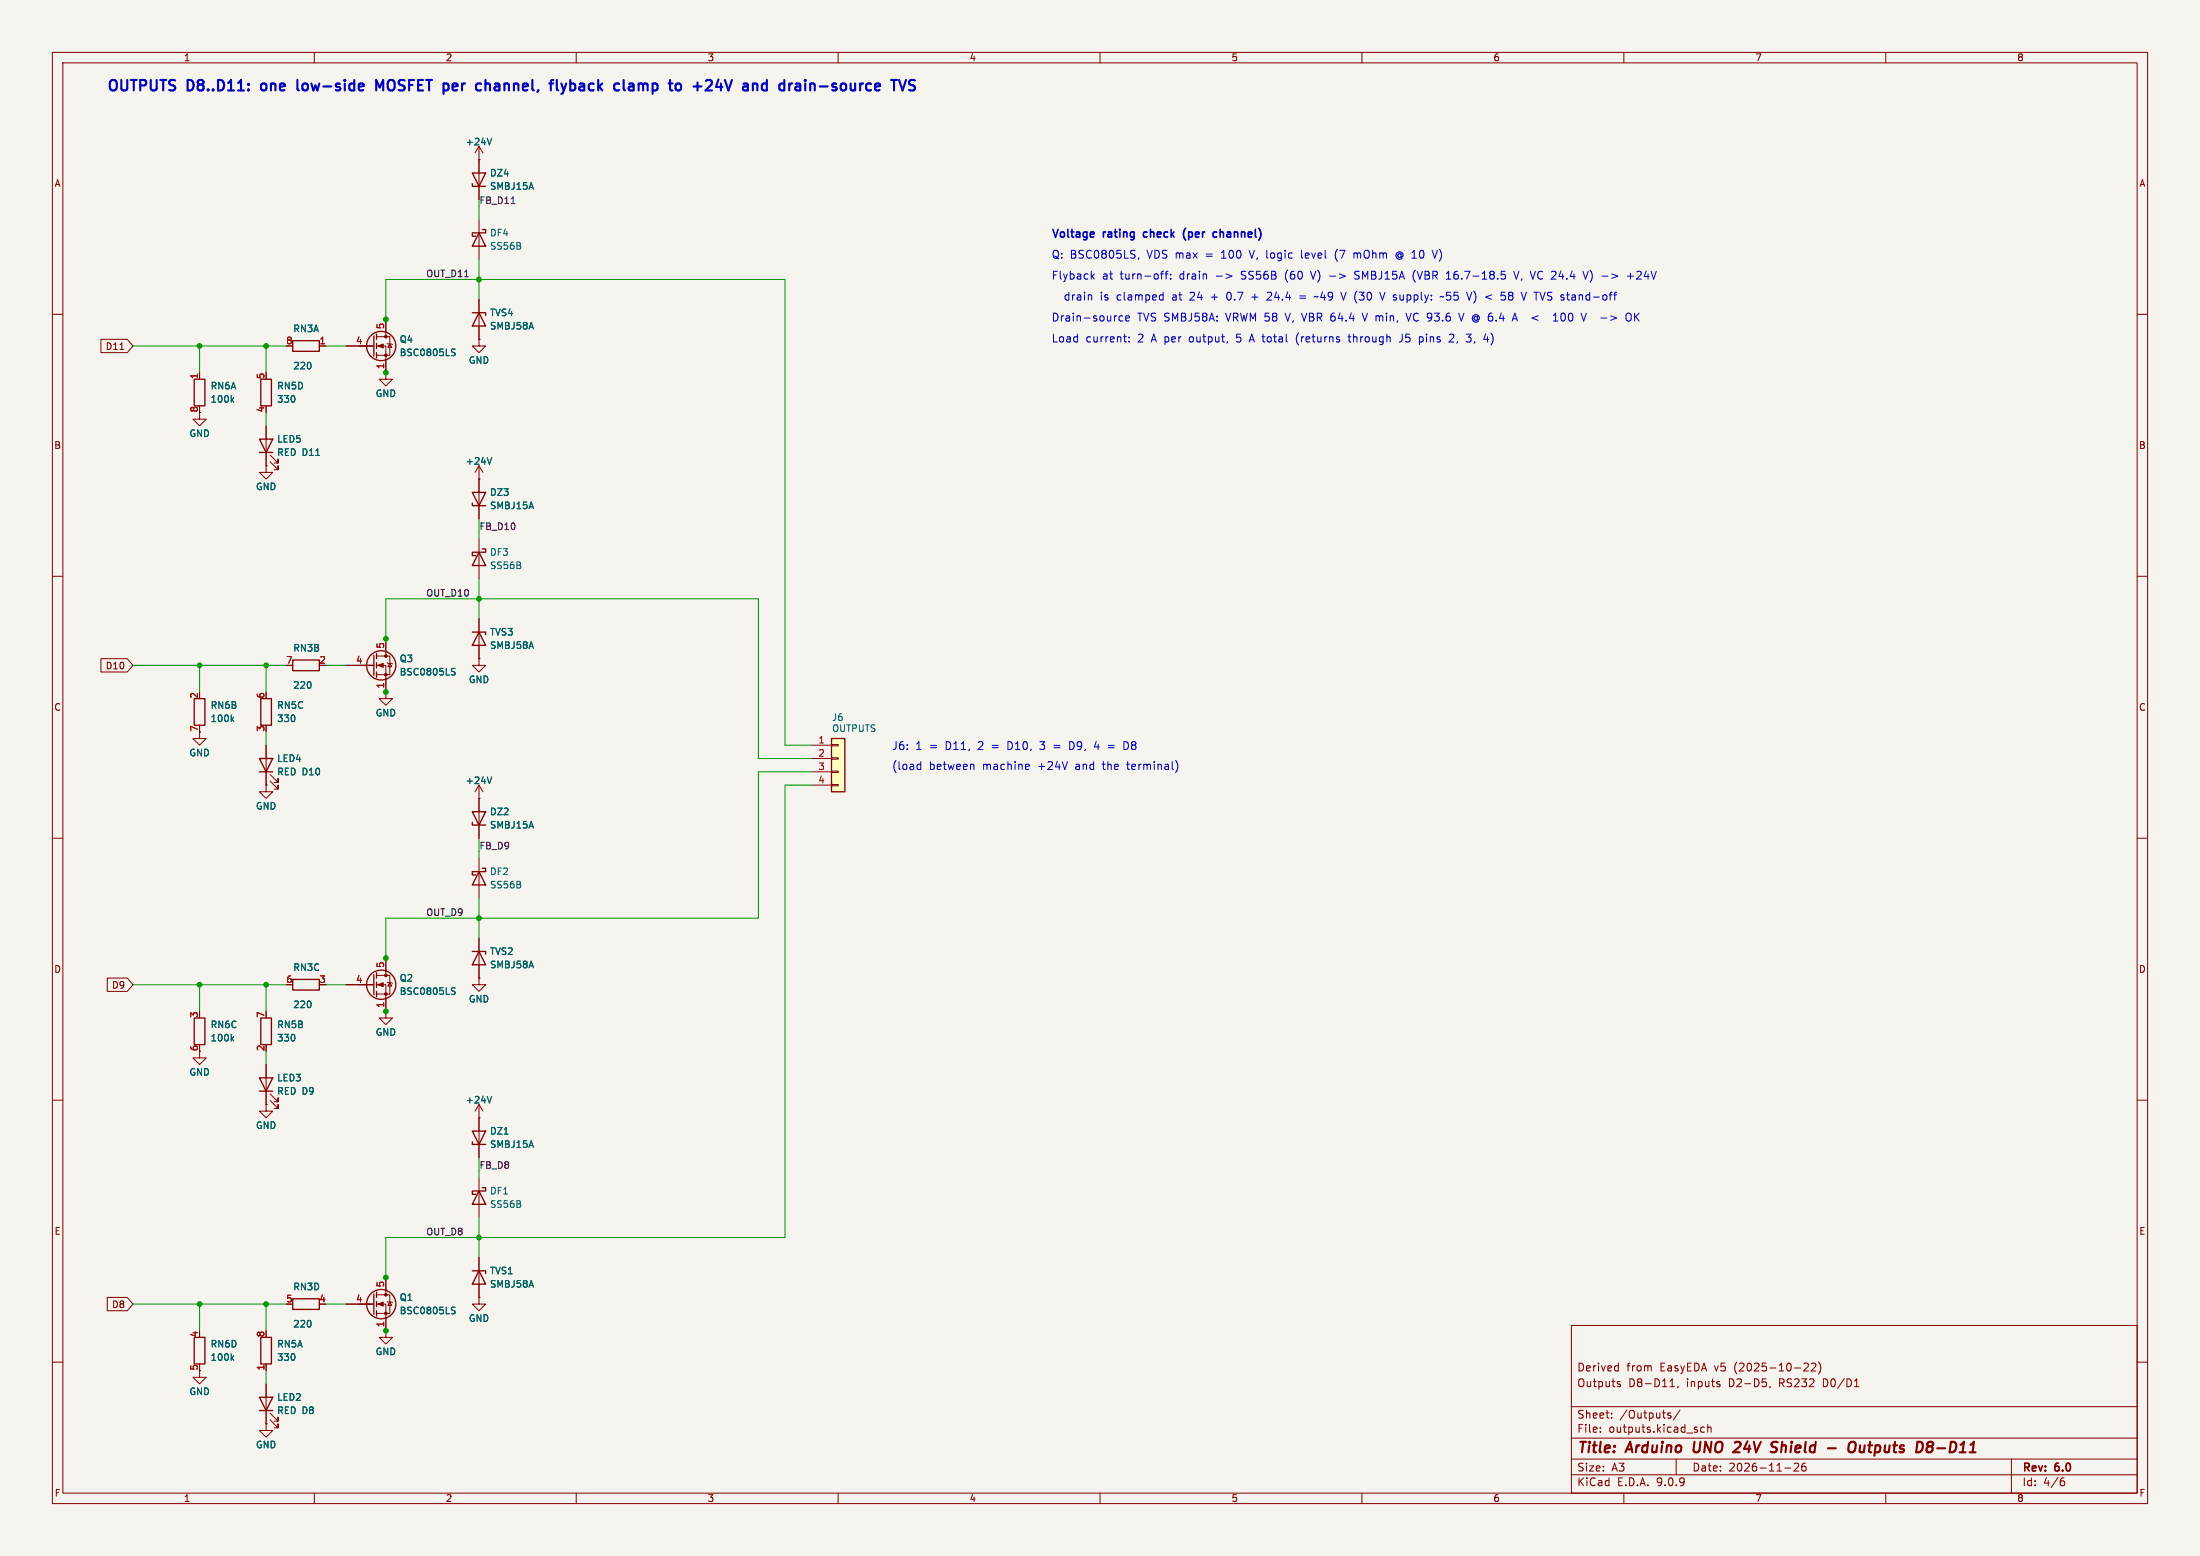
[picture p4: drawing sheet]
<svg xmlns="http://www.w3.org/2000/svg" width="420mm" height="297mm" viewBox="0 0 420 297" stroke-linecap="round" stroke-linejoin="round" font-family="sans-serif">
<path d="M0 0h420v297h-420z" fill="#f5f4ef" stroke="#f5f4ef" stroke-width=".19"/>
<g fill="none" stroke="#840000" stroke-width=".19">
<path d="M10 10h400v277h-400zM12 12h396v273h-396zM60 10v2M110 10v2M160 10v2M210 10v2M260 10v2M310 10v2M360 10v2M91.4 30.5h.1M91.4 27.9v10.2M91.4 27.9l-.7 1.3"/>
<path d="M91.4 27.9l.8 1.3M91.4 41.9v7.6M91.4 57.2v7.6M10 60h2M38.1 78.7v1.3h1.3l-1.3 1.3-1.3-1.3h1.3M38.1 71.1v1.3M61 66h1.2M66 66h5.4M71.9 64.3h2.5v3.5h-2.5M71.9 66h1.8v5.1M73.7 71.1v1.3h1.2l-1.2 1.3-1.3-1.3h1.3M73.7 71.1h.1"/>
<path d="M73.7 61v3.3M73.9 65.5l1 .3M74.4 65.7l.4 .6h-.8zM91.4 64.8v1.2h1.3l-1.3 1.3-1.2-1.3h1.2M91.4 64.8h.1M408 60h2M50.8 88.9v1.3h1.3l-1.3 1.2-1.3-1.2h1.3M50.8 88.9h.1M50.8 81.3v7.6M51.6 88.1l1.5 1.6v-.8v.8h-.8M51.6 86.9l1.5 1.5v-.8v.8h-.8M91.4 91.4h.1"/>
<path d="M91.4 88.9l-.7 1.3M91.4 88.9l.8 1.3M91.4 88.9v10.2M10 110h2M91.4 102.9v7.6M91.4 118.1v7.6M408 110h2M38.1 139.7v1.3h1.3l-1.3 1.2-1.3-1.2h1.3M66 127h5.4M71.9 125.2h2.5v3.6h-2.5M71.9 127h1.8v5.1M73.7 132.1v1.3h1.2l-1.2 1.2-1.3-1.2h1.3"/>
<path d="M73.7 132.1h.1M73.7 121.9v3.3M73.9 126.5l1 .2M74.4 126.6l.4 .7h-.8zM91.4 125.7v1.3h1.3l-1.3 1.3-1.2-1.3h1.2M91.4 125.7h.1M10 160h2M50.8 149.9v1.2h1.3l-1.3 1.3-1.3-1.3h1.3M50.8 149.9h.1M50.8 142.2v7.7M51.6 149.1l1.5 1.5v-.7v.7h-.8M51.6 147.8l1.5 1.6v-.8v.8h-.8"/>
<path d="M91.4 152.4h.1M91.4 149.9v10.1M91.4 149.9l-.7 1.2M91.4 149.9l.8 1.2M408 160h2M91.4 163.8v7.7M91.4 179.1v7.6M66 188h5.4M71.9 186.2h2.5v3.5h-2.5M71.9 188h1.8v5M73.7 193v1.3h1.2l-1.2 1.3-1.3-1.3h1.3M73.7 193h.1"/>
<path d="M73.7 182.9v3.3M73.9 187.5l1 .2M74.4 187.6l.4 .6h-.8zM91.4 186.7v1.3h1.3l-1.3 1.2-1.2-1.2h1.2M91.4 186.7h.1M10 210h2M38.1 200.7v1.2h1.3l-1.3 1.3-1.3-1.3h1.3M50.8 210.8v1.3h1.3l-1.3 1.3-1.3-1.3h1.3M50.8 210.8h.1M50.8 203.2v7.6M51.6 210.1l1.5 1.5v-.8v.8h-.8M51.6 208.8l1.5 1.5v-.7v.7h-.8"/>
<path d="M91.4 213.4h.1M91.4 210.8v10.2M91.4 210.8l-.7 1.3M91.4 210.8l.8 1.3M408 210h2M91.4 224.8v7.6M66 248.9h5.4M71.9 247.1h2.5v3.6h-2.5M71.9 248.9h1.8v5.1M73.7 254v1.3h1.2l-1.2 1.2-1.3-1.2h1.3M73.7 254h.1M73.7 243.8v3.3"/>
<path d="M73.9 248.4l1 .3M74.4 248.5l.4 .7h-.8zM91.4 247.6v1.3h1.3l-1.3 1.3-1.2-1.3h1.2M91.4 247.6h.1M91.4 240v7.6M300 253h108v32h-108zM347.2 260a1.72 1.72 0 0 1 0 2.3M10 260h2M38.1 261.6v1.3h1.3l-1.3 1.3-1.3-1.3h1.3M50.8 271.8v1.2h1.3l-1.3 1.3-1.3-1.3h1.3M50.8 271.8h.1M50.8 260.3v1.3"/>
<path d="M50.8 264.2v7.6M51.6 271l1.5 1.5v-.7v.7h-.8M51.6 269.7l1.5 1.6v-.8v.8h-.8M300 278.5h108M300 274.5h108M300 268.5h108M305.5 273.2v.2M305.5 272.5v.1M307.7 270.5v.2M307.7 269.8v.1M308.5 260.7l.4 .1M308.9 264.2l.4 .1 .1 .2-.2 .2h-.3"/>
<path d="M308.9 263.7l.4 .1M308.9 260.2v1.5M308.9 261.6l-.4 .1M318.4 270.1l.5 .2 .1 .2-.2 .2-.4-.1M318.4 269.8h.5M318.8 264.7h.9M319.1 263.4l.1-.2v1.5M320 278.5v3M320.4 264.6l-.2 .3M320.7 269.1l-1.3 1.9M325.4 272.5l-.5-.1-.2 .3 .1 .6h.6M326 272.5l.2-.1 .4 .1 .1 .9"/>
<path d="M326 271.9v1.5M328.2 264.2l.2 .2-.2 .3M328.2 263.7l.1 .1M337.9 264.6l-.1 .3M342.5 279.4l.6-.1 .2 .1 .1 .3-1 1.1h1M344.4 260.3l.5-.1 .3 .1v.3l-.9 1.1h.9M344.7 279.3a.59 .59 0 0 0-.8 .6v.6l.2 .2 .4 .1 .2-.2 .1-.5-.1-.2h-.5l-.3 .2M345.8 260.3l.6-.1 .2 .1 .1 .3-1 1.1h1M354 264.7h.9M384 278.5v6.5M408 260h2M60 285v2"/>
<path d="M110 285v2M160 285v2M210 285v2M260 285v2M300 281.5h108M310 285v2M340.7 280.2h1.2M360 285v2M393.6 282.7h.4l.2 .2-.1 .5-.5 .2M394 282.1l-.4 .1"/>
</g>
<path d="M323.5 275.2l-.2 1.6 .3 .4M332 275.2l-.7 .1M332.1 276.1l-1.2 1.1h1.2M338.6 275.2l.8 .1M338.9 276.3h.2a.46 .46 0 0 1-.1 .8M349 276.4h1.5M352.8 276.5l.1-.6a.71 .71 0 0 1 .5-.7 .71 .71 0 0 1 .8 .3l-.2 1.4M355.1 275.9v1.2a.57 .57 0 0 0 .7-.1M356 275.9l-.2 1.3M368.3 275.2h.4l.3 .2v.3l-.4 .4 .3 .2a.67 .67 0 0 1-.4 .9M369.8 276.4h1.5" fill="none" stroke="#840000" stroke-width=".4"/>
<g fill="none" stroke="#840000" stroke-width=".25">
<path d="M90.2 35.1v.5h2.5M90.2 33h2.5l-1.3 2.6zM90.2 59.7h2.5v.5M91.4 59.7l1.3 2.5h-2.5zM91.4 44.5l1.3 2.5h-2.5zM92.1 43.8h.6v.7h-2.5v.6h.6M37.1 72.4h2v5.1h-2zM49.8 72.4h2v5.1h-2zM55.9 65h5.1v2.1h-5.1zM71.4 64.1v3.8M71.9 63.8v1M71.9 65.5v1"/>
<path d="M71.9 67.3v1M49.5 83.8h2.6l-1.3 2.6zM49.5 86.4h2.6M90.2 96v.5h2.5M90.2 94h2.5l-1.3 2.5zM91.4 105.4l1.3 2.6h-2.5zM92.1 104.8h.6v.6h-2.5v.6h.6M37.1 133.4h2v5h-2zM49.8 133.4h2v5h-2zM55.9 126h5.1v2h-5.1zM71.4 125.1v3.8M71.9 124.7v1"/>
<path d="M71.9 126.5v1M71.9 128.3v1M90.2 120.7h2.5v.5M91.4 120.7l1.3 2.5h-2.5zM49.5 144.8h2.6l-1.3 2.5zM49.5 147.3h2.6M90.2 157v.5h2.5M90.2 154.9h2.5l-1.3 2.6zM91.4 166.4l1.3 2.5h-2.5zM92.1 165.7h.6v.7h-2.5v.6h.6M37.1 194.3h2v5.1h-2zM49.8 194.3h2v5.1h-2z"/>
<path d="M55.9 186.9h5.1v2.1h-5.1zM71.4 186.1v3.8M71.9 185.7v1M71.9 187.5v1M71.9 189.2v1M90.2 181.6h2.5v.5M91.4 181.6l1.3 2.6h-2.5zM49.5 205.7h2.6l-1.3 2.6zM49.5 208.3h2.6M90.2 217.9v.5h2.5M90.2 215.9h2.5l-1.3 2.5zM91.4 227.3l1.3 2.6h-2.5z"/>
<path d="M92.1 226.7h.6v.6h-2.5v.7h.6M37.1 255.3h2v5h-2zM49.8 255.3h2v5h-2zM55.9 247.9h5.1v2h-5.1zM71.4 247v3.8M71.9 246.6v1M71.9 248.4v1M71.9 250.2v1M90.2 242.6h2.5v.5M91.4 242.6l1.3 2.5h-2.5zM49.5 266.7h2.6l-1.3 2.5zM49.5 269.2h2.6"/>
<circle cx="72.8" cy="66" r="2.79"/>
<circle cx="72.8" cy="127" r="2.79"/>
<circle cx="72.8" cy="188" r="2.79"/>
<circle cx="72.8" cy="248.9" r="2.79"/>
</g>
<g fill="none" stroke="#006464" stroke-width=".19">
<path d="M93.9 26.4l-.5 1.3M44.3 76.3l.3 .5M44.6 75.9l-.5 .5M86.4 67.2l.4 .1 .1 .3-.2 .3h-.3M86.4 66.6l.5 .1M93.9 87.3l-.5 1.3M44.3 137.3l.3 .4M44.6 136.9l-.5 .5M86.4 128.2l.4 .1 .1 .3-.2 .2h-.3M86.4 127.6h.5M93.9 148.3l-.5 1.3M44.3 198.2l.3 .5"/>
<path d="M44.6 197.9l-.5 .4M86.4 189.1l.4 .2 .1 .3-.2 .2h-.3M86.4 188.5l.5 .1M93.9 209.3l-.5 1.2M44.3 259.2l.3 .5M44.6 258.8l-.5 .5M86.4 250.1l.4 .1 .1 .3-.2 .3h-.3M86.4 249.5l.5 .1"/>
</g>
<g fill="#840000" stroke="#840000" stroke-width=".19">
<path d="M72.1 66l1.1-.3v.7z"/>
<path d="M72.1 188l1.1-.4v.7z"/>
<path d="M72.1 127l1.1-.4v.8z"/>
<path d="M72.1 248.9l1.1-.4v.8z"/>
<circle cx="73.7" cy="64.3" r=".25"/>
<circle cx="73.7" cy="67.8" r=".25"/>
<circle cx="73.7" cy="186.2" r=".25"/>
<circle cx="73.7" cy="189.7" r=".25"/>
<circle cx="73.7" cy="125.2" r=".25"/>
<circle cx="73.7" cy="128.8" r=".25"/>
<circle cx="73.7" cy="247.1" r=".25"/>
<circle cx="73.7" cy="250.7" r=".25"/>
</g>
<path d="M158.7 141h2.6v10.1h-2.6z" fill="#ffffc2"/>
<path d="M158.7 141h2.6v10.1h-2.6z" fill="none" stroke="#840000" stroke-width=".25"/>
<g fill="none" stroke="#840000" stroke-width=".19">
<path d="M91.4 30.5h.1M91.4 30.5v2.5M91.4 35.6v2.5M91.4 57.2v2.5M19.3 64.8h5l1.1 1.2-1.1 1.3h-5zM22.9 66.7h.7M38.1 71.1v1.3M61 66h1.2M66 66h5.1M73.7 71.1h.1M73.7 61v2.5M73.7 68.6v2.5"/>
<path d="M91.4 64.8h.1M91.4 62.2v2.6M50.8 88.9h.1M50.8 81.3v2.5M50.8 86.4v2.5M91.4 91.4h.1M91.4 91.4v2.6M91.4 96.5v2.6M91.4 118.1v2.6M19.3 125.7h5l1.1 1.3-1.1 1.3h-5zM66 127h5.1M73.7 132.1h.1"/>
<path d="M73.7 121.9v2.6M73.7 129.5v2.6M91.4 125.7h.1M91.4 123.2v2.5M50.8 149.9h.1M50.8 142.2v2.6M50.8 147.3v2.6M91.4 152.4h.1M91.4 152.4v2.5M91.4 157.5v2.5M154.9 142.2h3.8M154.9 144.8h3.8"/>
<path d="M154.9 147.3h3.8M154.9 149.9h3.8M158.7 142.1h1.3v.3h-1.3zM158.7 144.7h1.3v.2h-1.3zM158.7 147.2h1.3v.2h-1.3zM158.7 149.7h1.3v.3h-1.3zM91.4 179.1v2.5M20.5 186.7h3.8l1.1 1.3-1.1 1.2h-3.8zM66 188h5.1M73.7 193h.1M73.7 182.9v2.5M73.7 190.5v2.5"/>
<path d="M91.4 186.7h.1M91.4 184.2v2.5M50.8 210.8h.1M50.8 203.2v2.5M50.8 208.3v2.5M91.4 213.4h.1M91.4 213.4v2.5M91.4 218.4v2.6M20.5 247.6h3.8l1.1 1.3-1.1 1.3h-3.8zM66 248.9h5.1M73.7 254h.1M73.7 243.8v2.6"/>
<path d="M73.7 251.5v2.5M91.4 247.6h.1M91.4 240v2.6M91.4 245.1v2.5M50.8 271.8h.1M50.8 260.3v1.3M50.8 264.2v2.5M50.8 269.2v2.6"/>
</g>
<path d="M97.6 38.9h.7" fill="none" stroke="#0f0f0f" stroke-width=".19"/>
<g fill="none" stroke="#009600" stroke-width=".19">
<path d="M91.4 39.4v2.5M91.4 49.5v7.7M25.4 66h29.2M38.1 66v5.1M50.8 66v5.1M50.8 78.7v2.6M62.2 66h3.8M73.7 61v-7.7h76.2v88.9h5M91.4 99.1v3.8M91.4 110.5v7.6M25.4 127h29.2M38.1 127v5.1"/>
<path d="M50.8 127v5.1M50.8 139.7v2.5M62.2 127h3.8M73.7 121.9v-7.6h71.1v30.5h10.1M154.9 149.9h-5v86.3h-76.2v7.6M154.9 147.3h-10.1v28h-71.1v7.6M91.4 160v3.8M91.4 171.5v7.6M25.4 188h29.2M38.1 188v5M50.8 188v5M62.2 188h3.8"/>
<path d="M50.8 200.7v2.5M91.4 221v3.8M91.4 232.4v7.6M25.4 248.9h29.2M38.1 248.9v5.1M50.8 248.9v5.1M62.2 248.9h3.8M50.8 261.6v2.6"/>
</g>
<g fill="none" stroke="#0000c2" stroke-width=".19">
<path d="M208.5 52.7l.4 .6M208.9 52.3l-.6 .5M217.4 49.2l-.1 .3M221.5 52.3h.6M221.9 56.3h.1M222 55.8v1.5M222 57.2l-.1 .1M222.1 51.8l-.3 .2v1.3M222.4 52.3h.6M223 51.8l-.4 .2v1.3M223.5 53.1v.2M223.5 52.3v.2"/>
<path d="M232.2 52.7h1.1M234 52.3l1.2 .4-1.2 .4M234.5 55.8a.94 .94 0 0 0 0 1.5M238.5 47.8l.5 1.5M239 56.7h1.1M242.5 55.8l-.6 .1M242.7 56.4l-.9 .9h1M248.1 56.5h1.2M248.1 56.9h1.2M248.5 47.8v1.3l.2 .2M250.2 51.8l.5 1.5M251.1 56.6l.3 .1 .2-.1"/>
<path d="M253.8 52.7h1.2M255.3 47.6a1.72 1.72 0 0 0 0 2.2M257 55.8l-.5 1.5M258.5 48.3v1M258.6 53.2l.6 .1M259 48.3h-.3l-.2 .1M259.3 51.8h-.4l-.3 .3 .2 .3 .4 .2M260 59.8l.5 1.5M264.4 55.8l-.5 1.5M267.4 48.5a.36 .36 0 0 0-.5 0 .36 .36 0 0 0 0 .5 .36 .36 0 0 0 .5 .1M267.5 48.1a.71 .71 0 0 0-1 .7 .71 .71 0 0 0 1 .6M268.4 59.8l.5 1.5 .5-1.5"/>
<path d="M270.2 51.6a1.72 1.72 0 0 0 0 2.2M274.4 47.8l-.5 1.5M275.1 56.6l.3 .1 .2-.1M276.1 53.3h.9M276.1 57.1l.2 .2 .5-.1M276.4 52l.1-.2v1.5M276.9 55.8h-.7l-.1 .7 .2-.2 .5 .1M278.5 59.8l.5 1.5 .5-1.5M281.4 55.6a1.76 1.76 0 0 1 0 2.2M286.6 51.8h.7M286.8 52.3h.3l.3 .3-.1 .6-.5 .1M288 57l.3 .3 .4-.1"/>
<path d="M288 56.1l.3 .3M288.3 56.4h.2M288.3 56.4l-.3 .3M288.5 56.4l.2 .1M288.7 55.8h-.4l-.3 .3M288.7 56.3l-.2 .1M289 51.8l.5 1.5 .5-1.5M289.2 59.8l.5 1.5M298.7 59.9l-.2-.1a.8 .8 0 0 0-.5 .7 .8 .8 0 0 0 .5 .8l.2-.2M303.2 51.8l-.5 1.5M303.5 51.6h.1M303.6 53.8h-.1"/>
<path d="M310.7 52.7h1.1M311 59.8h.2a.96 .96 0 0 1-.2 1.5M311.3 52.1v1.2M312 59.8v1.5M312.9 59.8l-.9 .8M214.3 60.3h-.4l-.3 .3 .2 .6h.5M214.5 64.3h.5M214.8 65.2l.2 .1M214.9 60.8l.7-.2-.1-.3h-.4l-.2 .2 .1 .7h.5M215.5 65.1v.2M215.5 64.3v.2M238.6 64.8h.7"/>
<path d="M239 63.8l-.5 1.5M247.9 63.6a1.72 1.72 0 0 0 0 2.2M257.3 64.3h.6M257.5 63.8v1.3l.4 .2M267.7 63.8v1a.48 .48 0 0 1-.6 .5M271.1 64.3h.3l.3 .3-.1 .5-.5 .2M276.8 63.8h.5l.2 .1v.3l-.9 1.1h.9M279.9 63.8h.9l-.5 .5M280.5 64.3l.3 .3v.4l-.3 .3M283.3 64.8h.9M288.8 60.8h.7M293.6 60.3l-1.1 .4 1.1 .4"/>
<path d="M296.5 61.3h.9M296.5 60.2l.5-.4v1.5M307.5 60.3l1.1 .4-1.1 .4M312.3 60.4l.6 .9M175.4 145.9h.4M175.8 145.4v1.5M175.8 146.8l-.4 .1M185.7 145.9l.2 .2v.8M196 145.9h.4l.1 .3-.7 .2M196.4 146.8l-.4 .1M198.5 141.6h.9M198.5 142.9l.2 .2"/>
<path d="M201.2 142.3h1.2M201.2 142.7h1.2M204.8 141.6h-.6v1.5l.6-.1M209.3 141.5l-.4 1.1h1M211.6 142.3h1.1M211.6 142.7h1.1M214.6 141.6a.76 .76 0 0 1 .8 .7 .76 .76 0 0 1-.8 .8zM224.4 145.2a1.72 1.72 0 0 1 0 2.2"/>
</g>
<path d="M218.4 44.4v.7M226.4 43.6a1.72 1.72 0 0 0 0 2.2M231.7 45.2h.6M231.7 44.3h.6" fill="none" stroke="#0000c2" stroke-width=".3"/>
<g fill="none" stroke="#0000c2" stroke-width=".4">
<path d="M49.9 16.1v1M56.8 15.3v1.7l.3 .3M71.8 17.3v-2l.7 1.4 .7-1.4v2M86.7 15.9l.5 .1M87.2 17.2l-.5 .1M87.3 16.4l-.9 .2M93 15.9h.2l.3 .3v1.1M107.2 15.9l.4 1.4M107.6 17.3l-.2 .4-.2 .2M108.1 15.9l-.5 1.4M108.9 17.2l.5 .1M108.9 15.3v2"/>
<path d="M109.4 15.9l-.5 .1M120.3 15.9h.4l.3 .3v1.1M121 17.2l-.7 .1M121 16.4l-.7 .1M121.9 15.9v1.4M122.2 15.9l-.3 .2M132.4 16.5h1.5M133.2 15.7v1.6M136.7 16.6h1.2M138.4 15.3l.7 2M149.2 15.9l-.4 .4v.6l.4 .4M156.5 16.5h1.5"/>
</g>
<g fill="none" stroke="#006464" stroke-width=".19">
<path d="M93.9 26.4l-.5 1.3M44.3 76.3l.3 .5M44.6 75.9l-.5 .5M86.4 67.2l.4 .1 .1 .3-.2 .3h-.3M86.4 66.6l.5 .1M93.9 87.3l-.5 1.3M44.3 137.3l.3 .4M44.6 136.9l-.5 .5M86.4 128.2l.4 .1 .1 .3-.2 .2h-.3M86.4 127.6h.5M93.9 148.3l-.5 1.3M44.3 198.2l.3 .5"/>
<path d="M44.6 197.9l-.5 .4M86.4 189.1l.4 .2 .1 .3-.2 .2h-.3M86.4 188.5l.5 .1M93.9 209.3l-.5 1.2M44.3 259.2l.3 .5M44.6 258.8l-.5 .5M86.4 250.1l.4 .1 .1 .3-.2 .3h-.3M86.4 249.5l.5 .1"/>
</g>
<g fill="#009600" stroke="#009600" stroke-width=".19">
<circle cx="91.4" cy="175.3" r=".46"/>
<circle cx="73.7" cy="182.9" r=".46"/>
<circle cx="91.4" cy="236.2" r=".46"/>
<circle cx="38.1" cy="188" r=".46"/>
<circle cx="38.1" cy="248.9" r=".46"/>
<circle cx="73.7" cy="254" r=".46"/>
<circle cx="73.7" cy="243.8" r=".46"/>
<circle cx="73.7" cy="193" r=".46"/>
<circle cx="50.8" cy="188" r=".46"/>
<circle cx="50.8" cy="248.9" r=".46"/>
<circle cx="91.4" cy="53.3" r=".46"/>
<circle cx="38.1" cy="66" r=".46"/>
<circle cx="50.8" cy="66" r=".46"/>
<circle cx="73.7" cy="61" r=".46"/>
<circle cx="73.7" cy="71.1" r=".46"/>
<circle cx="38.1" cy="127" r=".46"/>
<circle cx="50.8" cy="127" r=".46"/>
<circle cx="73.7" cy="121.9" r=".46"/>
<circle cx="73.7" cy="132.1" r=".46"/>
<circle cx="91.4" cy="114.3" r=".46"/>
</g>
<g font-size="2.8" fill="#0000c2">
<text x="20.3" y="17.5">OUTPUTS</text>
<text x="35.9" y="17.5">D8..D11:</text>
<text x="50.8" y="17.5">one</text>
<text x="58.4" y="17.5">low-side</text>
<text x="74.3" y="17.5">MOSFET</text>
<text x="87.9" y="17.5">per</text>
<text x="95" y="17.5">channel,</text>
<text x="110" y="17.5">flyback</text>
<text x="123" y="17.5">clamp</text>
<text x="134.4" y="17.5">to</text>
<text x="139.7" y="17.5">+24V</text>
<text x="150" y="17.5">and</text>
<text x="157.7" y="17.5">drain-source</text>
</g>
<g font-size="2.8" fill="#840000">
<text x="301" y="277.9">Title:</text>
<text x="310.6" y="277.9">Arduino</text>
<text x="324.1" y="277.9">UNO</text>
<text x="332.7" y="277.9">24V</text>
<text x="340.6" y="277.9">Shield</text>
<text x="352.1" y="277.9">-</text>
<text x="356.9" y="277.9">Outputs</text>
<text x="370.7" y="277.9">D8-D11</text>
</g>
<g font-size="2.1" fill="#0000c2">
<text x="200.7" y="45.5">Voltage</text>
<text x="210.7" y="45.5">rating</text>
<text x="219" y="45.5">check</text>
<text x="227.2" y="45.5">(per</text>
<text x="233.5" y="45.5">channel)</text>
<text x="200.7" y="49.5">Q: BSC0805LS,</text>
<text x="200.7" y="53.5">Flyback</text>
<text x="210.4" y="53.5">at</text>
<text x="213.9" y="53.5">turn-off:</text>
<text x="219" y="49.5">VDS max</text>
<text x="225.3" y="53.5">drain</text>
<text x="230.4" y="49.5">=</text>
<text x="233.6" y="49.5">100</text>
<text x="237.4" y="53.5">SS56B</text>
<text x="239.2" y="49.5">V, logic</text>
<text x="245.9" y="53.5">(60</text>
<text x="249.3" y="49.5">level</text>
<text x="251" y="53.5">V)</text>
<text x="254.6" y="53.5">-&gt;</text>
<text x="255.9" y="49.5">(7</text>
<text x="259.6" y="49.5">mOhm</text>
<text x="259.6" y="53.5">SMBJ15A</text>
<text x="267.8" y="49.5">@ 10</text>
<text x="270.9" y="53.5">(VBR</text>
<text x="275.2" y="49.5">V)</text>
<text x="277.5" y="53.5">16.7-18.5</text>
<text x="290.6" y="53.5">V, VC 24.4</text>
<text x="304.3" y="53.5">V)</text>
<text x="307.9" y="53.5">-&gt;</text>
<text x="312.9" y="53.5">+24V</text>
<text x="203.3" y="57.5">drain</text>
<text x="210.3" y="57.5">is</text>
<text x="213.5" y="57.5">clamped</text>
<text x="224.2" y="57.5">at</text>
<text x="227.7" y="57.5">24</text>
<text x="231.9" y="57.5">+</text>
<text x="235.1" y="57.5">0.7</text>
<text x="239.9" y="57.5">+</text>
<text x="243.1" y="57.5">24.4</text>
<text x="249.4" y="57.5">=</text>
<text x="252.5" y="57.5">~49</text>
<text x="257.8" y="57.5">V (30</text>
<text x="265.5" y="57.5">V supply:</text>
<text x="277.3" y="57.5">~55</text>
<text x="282.6" y="57.5">V)</text>
<text x="286.1" y="57.5">&lt;</text>
<text x="289.3" y="57.5">58</text>
<text x="293.5" y="57.5">V TVS stand-off</text>
<text x="200.7" y="61.5">Drain-source</text>
<text x="200.7" y="65.5">Load</text>
<text x="207.2" y="65.5">current:</text>
<text x="217.1" y="61.5">TVS SMBJ58A:</text>
<text x="217.3" y="65.5">2</text>
<text x="220" y="65.5">A per</text>
<text x="227.4" y="65.5">output,</text>
<text x="234.2" y="61.5">VRWM 58</text>
<text x="236.6" y="65.5">5</text>
<text x="239.3" y="65.5">A total</text>
<text x="245.9" y="61.5">V, VBR 64.4</text>
<text x="248.4" y="65.5">(returns</text>
<text x="258.7" y="65.5">through</text>
<text x="261.1" y="61.5">V min,</text>
<text x="268.5" y="65.5">J5</text>
<text x="269.7" y="61.5">VC 93.6</text>
<text x="272.4" y="65.5">pins</text>
<text x="278.3" y="65.5">2,</text>
<text x="280.1" y="61.5">V @ 6.4</text>
<text x="281.8" y="65.5">3,</text>
<text x="285.2" y="65.5">4)</text>
<text x="299.1" y="61.5">100</text>
<text x="304.7" y="61.5">V</text>
<text x="308.6" y="61.5">-&gt;</text>
<text x="170.2" y="143.3">J6:</text>
<text x="174.8" y="143.3">1</text>
<text x="177.5" y="143.3">=</text>
<text x="180.7" y="143.3">D11,</text>
<text x="187" y="143.3">2</text>
<text x="189.8" y="143.3">=</text>
<text x="192.9" y="143.3">D10,</text>
<text x="199.3" y="143.3">3</text>
<text x="205.2" y="143.3">D9,</text>
<text x="210.1" y="143.3">4</text>
<text x="216" y="143.3">D8</text>
<text x="170.2" y="147.1">(load</text>
<text x="177.3" y="147.1">between</text>
<text x="187.6" y="147.1">machine</text>
<text x="198.3" y="147.1">+24V</text>
<text x="205.6" y="147.1">and</text>
<text x="211" y="147.1">the</text>
<text x="215.8" y="147.1">terminal)</text>
</g>
<g font-size="2.1" fill="#840000">
<text x="301" y="262">Derived</text>
<text x="310.5" y="262">from</text>
<text x="316.9" y="262">EasyEDA</text>
<text x="327.5" y="262">v5</text>
<text x="331.3" y="262">(2025-10-22)</text>
<text x="301" y="265">Outputs</text>
<text x="310.9" y="265">D8-D11,</text>
<text x="322" y="265">inputs</text>
<text x="330.2" y="265">D2-D5,</text>
<text x="339.9" y="265">RS232</text>
<text x="348.4" y="265">D0/D1</text>
<text x="301" y="273.7">File:</text>
<text x="301" y="271">Sheet:</text>
<text x="307.1" y="273.7">outputs.kicad_sch</text>
<text x="309.2" y="271">/Outputs/</text>
<text x="301" y="281.1">Size:</text>
<text x="307.6" y="281.1">A3</text>
<text x="323" y="281.1">Date:</text>
<text x="330" y="281.1">2026-11-26</text>
<text x="386" y="281.3">Rev:</text>
<text x="392.4" y="281.3">6.0</text>
<text x="301" y="283.9">KiCad</text>
<text x="308.7" y="283.9">E.D.A.</text>
<text x="316.3" y="283.9">9.0.9</text>
<text x="386" y="283.9">Id:</text>
<text x="390.1" y="283.9">4/6</text>
</g>
<g font-size="1.8" fill="#840000">
<text x="35" y="11.9">1</text>
<text x="85" y="11.9">2</text>
<text x="135" y="11.9">3</text>
<text x="185" y="11.9">4</text>
<text x="235" y="11.9">5</text>
<text x="285" y="11.9">6</text>
<text x="335" y="11.9">7</text>
<text x="385" y="11.9">8</text>
<text x="10.3" y="35.9">A</text>
<text x="408.3" y="35.9">A</text>
<text x="20.1" y="67">D11</text>
<text x="37.8" y="78.8" transform="rotate(-90 37.8 78.8)">8</text>
<text x="10.3" y="85.9">B</text>
<text x="408.2" y="85.9">B</text>
<text x="20.1" y="128">D10</text>
<text x="10.3" y="135.9">C</text>
<text x="408.2" y="135.9">C</text>
<text x="37.8" y="139.8" transform="rotate(-90 37.8 139.8)">7</text>
<text x="10.3" y="185.9">D</text>
<text x="408.2" y="185.9">D</text>
<text x="21.3" y="188.9">D9</text>
<text x="37.8" y="200.7" transform="rotate(-90 37.8 200.7)">6</text>
<text x="10.3" y="235.9">E</text>
<text x="408.3" y="235.9">E</text>
<text x="21.3" y="249.9">D8</text>
<text x="37.8" y="261.7" transform="rotate(-90 37.8 261.7)">5</text>
<text x="10.3" y="285.9">F</text>
<text x="35" y="286.9">1</text>
<text x="85" y="286.9">2</text>
<text x="135" y="286.9">3</text>
<text x="185" y="286.9">4</text>
<text x="235" y="286.9">5</text>
<text x="285" y="286.9">6</text>
<text x="335" y="286.9">7</text>
<text x="385" y="286.9">8</text>
<text x="408.3" y="285.9">F</text>
</g>
<g font-size="1.8" fill="#006464">
<text x="88.8" y="27.9">+24V</text>
<text x="93.4" y="33.9">DZ4</text>
<text x="93.4" y="36.4">SMBJ15A</text>
<text x="93.4" y="45.3">DF4</text>
<text x="93.4" y="47.9">SS56B</text>
<text x="55.9" y="63.6">RN3A</text>
<text x="76.2" y="65.6">Q4</text>
<text x="93.4" y="63.1">SMBJ58A</text>
<text x="93.4" y="60.6">TVS4</text>
<text x="55.9" y="70.7">220</text>
<text x="76.2" y="68.2">BSC0805LS</text>
<text x="89.4" y="69.6">GND</text>
<text x="40.1" y="74.5">RN6A</text>
<text x="40.1" y="77.1">100k</text>
<text x="52.8" y="77.1">330</text>
<text x="52.8" y="74.5">RN5D</text>
<text x="71.6" y="76">GND</text>
<text x="36.1" y="83.6">GND</text>
<text x="52.8" y="84.7">LED5</text>
<text x="52.8" y="87.2">RED D11</text>
<text x="88.8" y="88.9">+24V</text>
<text x="48.8" y="93.8">GND</text>
<text x="93.4" y="94.8">DZ3</text>
<text x="93.4" y="97.4">SMBJ15A</text>
<text x="93.4" y="106.3">DF3</text>
<text x="93.4" y="108.8">SS56B</text>
<text x="55.9" y="124.6">RN3B</text>
<text x="93.4" y="124.1">SMBJ58A</text>
<text x="93.4" y="121.5">TVS3</text>
<text x="55.9" y="131.7">220</text>
<text x="76.2" y="129.1">BSC0805LS</text>
<text x="76.2" y="126.6">Q3</text>
<text x="89.4" y="130.6">GND</text>
<text x="40.1" y="135.5">RN6B</text>
<text x="52.8" y="135.5">RN5C</text>
<text x="71.6" y="136.9">GND</text>
<text x="158.8" y="137.8">J6</text>
<text x="40.1" y="138">100k</text>
<text x="52.8" y="138">330</text>
<text x="158.8" y="139.9">OUTPUTS</text>
<text x="36.1" y="144.6">GND</text>
<text x="52.8" y="145.6">LED4</text>
<text x="52.8" y="148.2">RED D10</text>
<text x="88.8" y="149.9">+24V</text>
<text x="48.8" y="154.7">GND</text>
<text x="93.4" y="155.8">DZ2</text>
<text x="93.4" y="158.3">SMBJ15A</text>
<text x="93.4" y="167.2">DF2</text>
<text x="93.4" y="169.8">SS56B</text>
<text x="55.9" y="185.5">RN3C</text>
<text x="93.4" y="185">SMBJ58A</text>
<text x="93.4" y="182.5">TVS2</text>
<text x="76.2" y="190.1">BSC0805LS</text>
<text x="76.2" y="187.6">Q2</text>
<text x="89.4" y="191.6">GND</text>
<text x="40.1" y="196.4">RN6C</text>
<text x="52.8" y="196.4">RN5B</text>
<text x="55.9" y="192.6">220</text>
<text x="71.6" y="197.9">GND</text>
<text x="40.1" y="199">100k</text>
<text x="52.8" y="199">330</text>
<text x="36.1" y="205.5">GND</text>
<text x="52.8" y="209.1">RED D9</text>
<text x="52.8" y="206.6">LED3</text>
<text x="48.8" y="215.7">GND</text>
<text x="88.8" y="210.8">+24V</text>
<text x="93.4" y="219.3">SMBJ15A</text>
<text x="93.4" y="216.8">DZ1</text>
<text x="93.4" y="228.2">DF1</text>
<text x="93.4" y="230.7">SS56B</text>
<text x="93.4" y="246">SMBJ58A</text>
<text x="93.4" y="243.4">TVS1</text>
<text x="55.9" y="246.5">RN3D</text>
<text x="76.2" y="251.1">BSC0805LS</text>
<text x="76.2" y="248.5">Q1</text>
<text x="40.1" y="257.4">RN6D</text>
<text x="52.8" y="257.4">RN5A</text>
<text x="55.9" y="253.6">220</text>
<text x="89.4" y="252.5">GND</text>
<text x="40.1" y="259.9">100k</text>
<text x="52.8" y="259.9">330</text>
<text x="71.6" y="258.9">GND</text>
<text x="36.1" y="266.5">GND</text>
<text x="52.8" y="267.6">LED2</text>
<text x="52.8" y="270.1">RED D8</text>
<text x="48.8" y="276.6">GND</text>
</g>
<text font-size="1.8" fill="#009600" x="91.4" y="39">FB_D11</text>
<g font-size="1.8" fill="#0f0f0f">
<text x="81.3" y="53">OUT_D11</text>
<text x="91.4" y="101.3">FB_D10</text>
<text x="81.3" y="114">OUT_D10</text>
<text x="91.4" y="162.2">FB_D9</text>
<text x="81.3" y="174.9">OUT_D9</text>
<text x="91.4" y="223.2">FB_D8</text>
<text x="81.3" y="235.9">OUT_D8</text>
</g>
<g font-size="1.8" fill="#a90000">
<text x="54.5" y="65.8">8</text>
<text x="60.9" y="65.8">1</text>
<text x="67.9" y="65.8">4</text>
<text x="73.4" y="62.9" transform="rotate(-90 73.4 62.9)">5</text>
<text x="73.4" y="70.6" transform="rotate(-90 73.4 70.6)">1</text>
<text x="37.8" y="72.5" transform="rotate(-90 37.8 72.5)">1</text>
<text x="50.5" y="72.5" transform="rotate(-90 50.5 72.5)">5</text>
<text x="50.5" y="78.8" transform="rotate(-90 50.5 78.8)">4</text>
<text x="73.4" y="123.9" transform="rotate(-90 73.4 123.9)">5</text>
<text x="54.5" y="126.7">7</text>
<text x="60.9" y="126.7">2</text>
<text x="67.9" y="126.7">4</text>
<text x="73.4" y="131.5" transform="rotate(-90 73.4 131.5)">1</text>
<text x="37.8" y="133.4" transform="rotate(-90 37.8 133.4)">2</text>
<text x="50.5" y="133.4" transform="rotate(-90 50.5 133.4)">6</text>
<text x="50.5" y="139.8" transform="rotate(-90 50.5 139.8)">3</text>
<text x="156.1" y="142">1</text>
<text x="156.1" y="144.5">2</text>
<text x="156.1" y="147.1">3</text>
<text x="156.1" y="149.6">4</text>
<text x="73.4" y="184.9" transform="rotate(-90 73.4 184.9)">5</text>
<text x="54.5" y="187.7">6</text>
<text x="60.9" y="187.7">3</text>
<text x="67.9" y="187.7">4</text>
<text x="37.8" y="194.4" transform="rotate(-90 37.8 194.4)">3</text>
<text x="50.5" y="194.4" transform="rotate(-90 50.5 194.4)">7</text>
<text x="73.4" y="192.5" transform="rotate(-90 73.4 192.5)">1</text>
<text x="50.5" y="200.7" transform="rotate(-90 50.5 200.7)">2</text>
<text x="73.4" y="245.8" transform="rotate(-90 73.4 245.8)">5</text>
<text x="54.5" y="248.7">5</text>
<text x="60.9" y="248.7">4</text>
<text x="67.9" y="248.7">4</text>
<text x="37.8" y="255.3" transform="rotate(-90 37.8 255.3)">4</text>
<text x="50.5" y="255.3" transform="rotate(-90 50.5 255.3)">8</text>
<text x="73.4" y="253.4" transform="rotate(-90 73.4 253.4)">1</text>
<text x="50.5" y="261.7" transform="rotate(-90 50.5 261.7)">1</text>
</g>
</svg>
